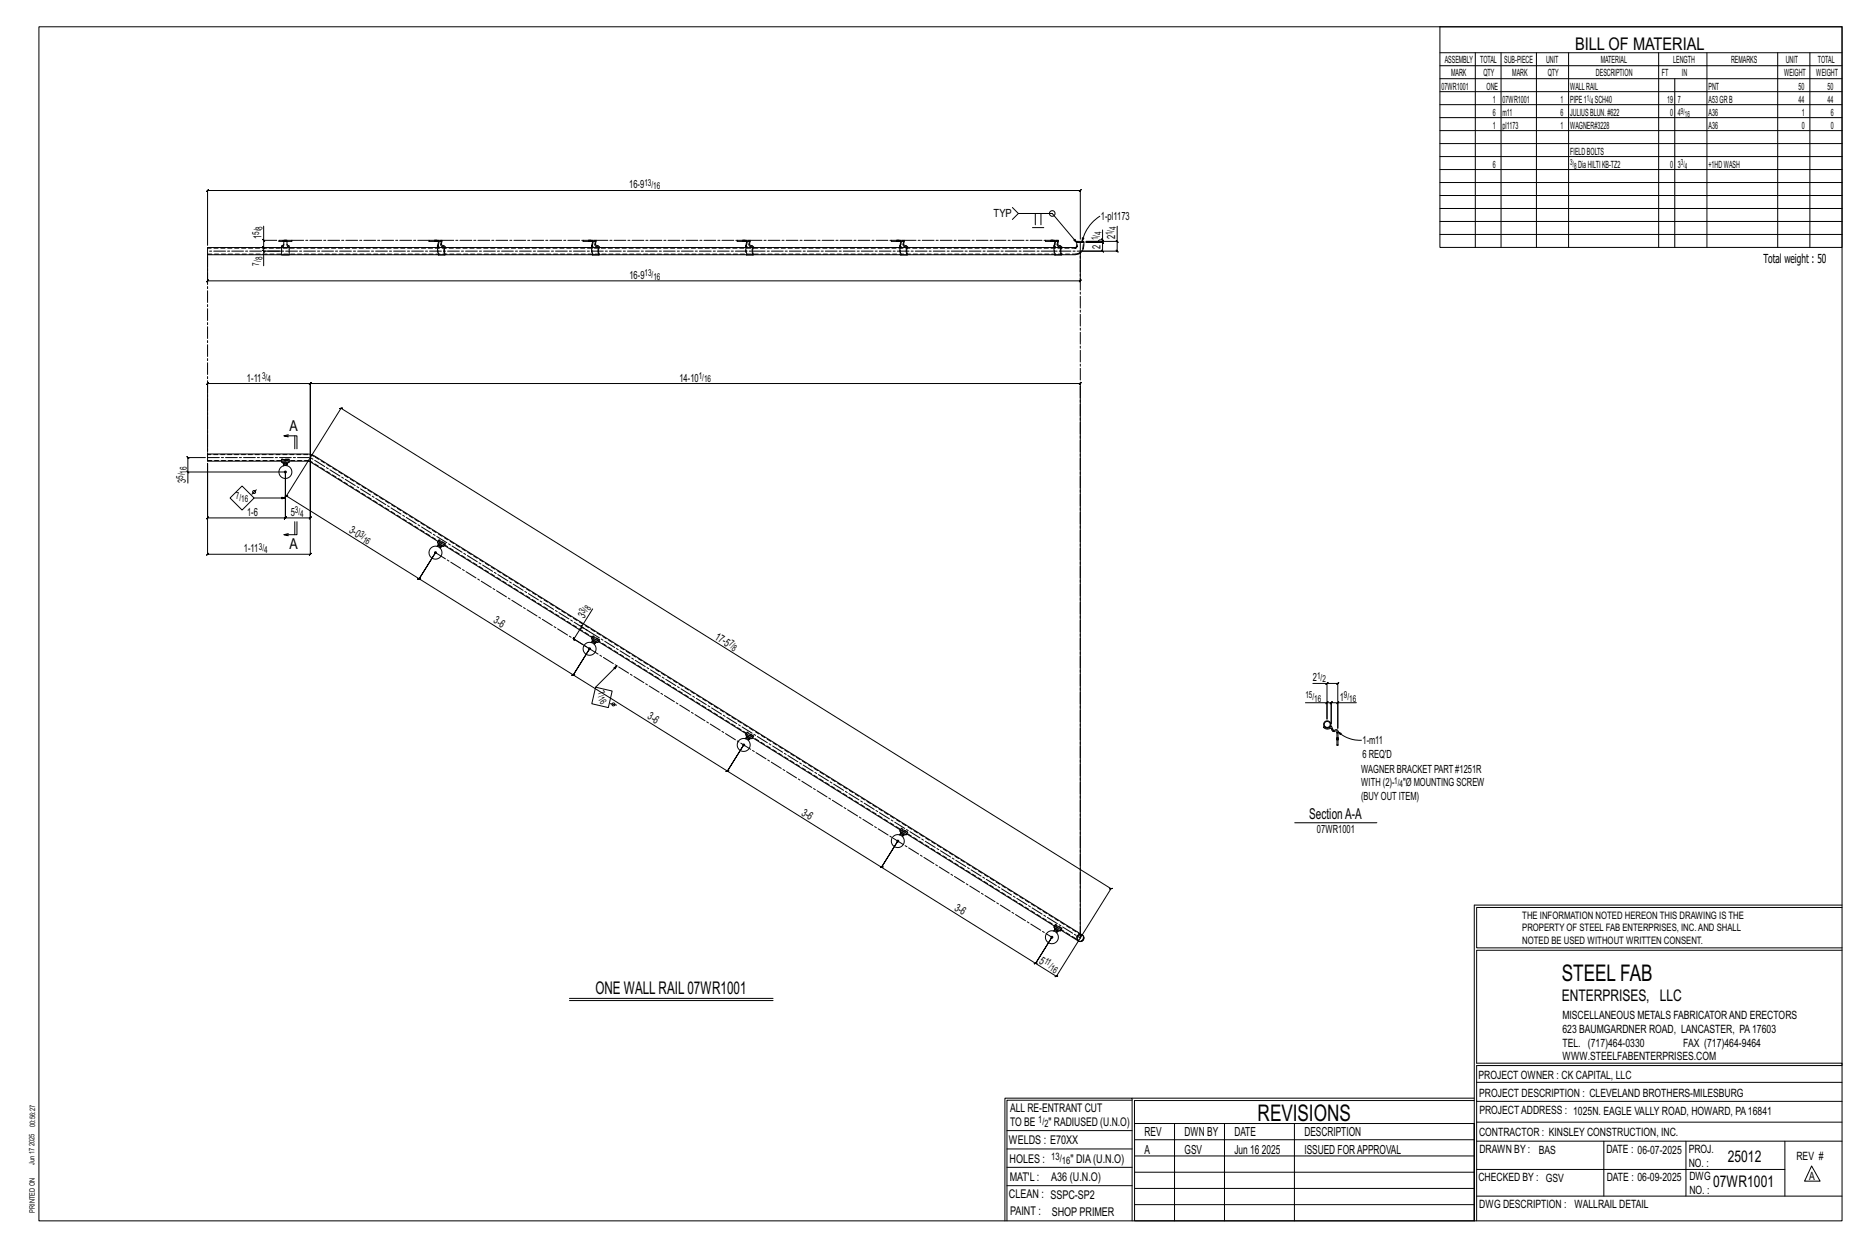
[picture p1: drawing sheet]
<svg xmlns="http://www.w3.org/2000/svg" width="914mm" height="610mm" viewBox="0 0 914 610" stroke-linecap="round" stroke-linejoin="round" font-family="sans-serif">
<g fill="none" stroke="#000" stroke-width=".49">
<path d="M19 13h883v584h-883zM705 13h197v108h-197zM705 26h197M705 32h197M705 39h197M722 26v95M735 26v95M752 26v95M768 26v95M812 26v95M820 39v82M836 26v95"/>
<path d="M870 26v95M886 26v95M705 45h197M705 51h197M705 58h197M705 64h197M705 70h197M705 77h197M705 83h197M705 89h197M705 96h197M129 117l1 1z"/>
<path d="M129 118v3l1 1-1-1h8h-8l1 1-1-1v2M129 111v7h6M139 118v2h-1v1M139 118h-2h2M139 118h1v2h2v1M139 118h.1M140 118h.1M140 118h3h-3M210 118h4h-4zM213 118h.1M214 118h.1M214 118v2"/>
<path d="M214 118h1v2M214 118h2v2l2 1M215 120h-1M216 118h.1M285 118h4h-4zM288 118h.1M289 118h.1M290 118v2M290 118h1v2l2 1M290 120v1M291 118h1M361 118h4h-4z"/>
<path d="M364 118h.1M365 118h.1M365 118v2M365 118h1l-1 2M365 118h2v2l2 1M365 120l1 1M367 118h.1M436 118h4h-4zM439 118h.1M440 118h.1M440 118l1 2M440 118h1v2"/>
<path d="M441 118h1v2l2 1M441 120h.1M442 118h1h-1M496 102l2 2h17l12 15M498 104l-2 3M505 111h6M507 104v6M510 104v6M512 118h4h-4zM514 118h.1M515 118h.1M516 118v2"/>
<path d="M516 118h1l-1 2M516 118h2v2l2 1M518 118h.1M527 119v2M527 119v-1h4v1M527 119h4M529 117v-24l-1 1 1-1h-427l-1 1 1-1v27M530 116l1 1-1 1zM531 119l-1 3M538 106a20 20 0 0 0-8 12M539 117l1 1zM540 117v2l-1-1 1 1h-8h8l-1-1 1 1v4l-1-1 1 1h-10h17l-1-1 1 1v-5"/>
<path d="M546 118l1 1zM547 111v7h-15h5l1-1h2v-4M705 102h197M705 108h197M705 115h197M129 122l1 1zM138 123h-9v7M138 125h4M214 120v1M214 120l1 1M215 125h.1M218 125h-3"/>
<path d="M290 125h.1M293 125h-3M365 120v1M365 125h1M369 125h-4M440 120l1 1M441 120v1M441 125h.1M444 125h-3M516 120v1M516 120l1 1M516 125h.1"/>
<path d="M520 125h-4M526 121h-424v4h424l3-2M529 124v13l-1 1 1-1h-427l-1 1 1-1v-11M166 200h2h-1l377 235h-1h2h-1l-27 43h1h-2h1l-10-7h1h-2h1l8-12-8 12h1h-2h1l-76-47h1h-1l8-12-8 12h1h-1l-75-47h1h-2h1l8-13-8 13h1h-2h1l-75-47h-1h1l8-13-8 13h-1h1l-76-47h1h-1l8-13-8 13h1h-1l-65-40 1-1-1 1 27-43zM141 214l-2-1h6v7M141 213h-2M144 213v7M91 230l1 1zM101 224h-9l-1-1 1 1v7M102 227v26l-1 1 1-1h38l-1 1 1-1v-22v22l-1 1 1-1h12l-1 1 1-1v-29v47l-1 1 1-1h-50l-1 1 1-1zM102 221v-33h-1l1-1v1h50h-1l1-1v1v36v-36h-1l1-1v1h377h-1l1-1v1v271M118 238l6 6-6 6-5-6z"/>
<path d="M125 240l-2 2M138 225h4v1h-4zM138 226h-36v-4h48l4 1 376 234a1.8 1.8 0 0 1 0 3 1.8 1.8 0 0 1-2 0l-9-5M138 226l1 1h1l2-1M139 227v1M140 231h-48v5M140 227v1M142 226h8h2l62 39M124 244h16M144 255v7M145 255v7h-6h2M141 261l-2 1"/>
<path d="M214 265v2M214 267h.1M214 267l2 1M215 264l3 2-1 1-3-2zM216 268h-1M217 267l-1 1M218 267l72 45M290 298l-5 9 4 2M285 306v1zM285 307l-4 6v-1v1l8 4M290 312v2M290 314h-1"/>
<path d="M290 314l1 1M290 311l3 2v1l-3-2zM291 315h.1M293 314l-2 1M293 314l72 45M292 336l8 2-2 8-8-2zM302 326l-10 10M643 334h7v18M650 334h5l-1 1 1-1v22v-12h9M650 334l-1 1zM299 344l3 1M365 359v2"/>
<path d="M366 358l3 2-1 1-3-2zM639 344h11v8M648 356a2.6 2.6 0 0 0 4 0l1 1M650 344h-1l1-1zM650 344h2h-1l1-1v1v10v-10h-1l1-1v1h3M650 356l2-1v2M652 357l1 1v-1M653 357a1.1 1.1 0 0 1 1 0 1.1 1.1 0 0 1 1 1M653 358h1M654 344l1-1zM654 358h1v7h-1zM655 358l2 1h-1z"/>
<path d="M655 358a16 16 0 0 0 11 4M365 361h.1M365 361l2 1M367 362h-1M368 361l-1 1M368 361l73 45M654 361h.1M654 362h.1M655 361h.1M655 362h.1M440 406l1 2M441 408h-1"/>
<path d="M441 408l1 1 2-1M441 405l3 2v1l-4-2zM442 409h.1M444 408l72 45M634 403h40M516 454v1l1 1 2-1M516 455h.1M517 452l3 2-1 1-3-1zM517 456h.1M530 458h.1M530 460h.1M531 459h.1"/>
<path d="M722 443v154M722 443h180M902 444h-179v20h179M528 461h.1M529 461h.1M902 465h-179v55h179v1h-179v76M279 488h99M279 490h99M554 538h-61v59M554 537h168M722 538h-167v13M723 539h179"/>
<path d="M723 530h179M493 553h61M555 550h167v47h-167zM555 558h167M575 550v47M599 550v47M634 550v47M723 549h179M723 558h179M785 558v27M825 558v27M874 558v27"/>
<path d="M493 571h61M493 562h61M555 573h167M555 566h167M723 572h151M887 570l4 8h-8zM492 597v-60h62v60M493 580h61M555 589h167M555 581h167M723 585h179"/>
<circle cx="515" cy="104" r="1.4"/>
<circle cx="140" cy="231" r="3"/>
<circle cx="124" cy="241" r=".7"/>
<circle cx="213" cy="270" r="3"/>
<circle cx="289" cy="317" r="3"/>
<circle cx="300" cy="345" r=".7"/>
<circle cx="650" cy="354" r="1.5"/>
<circle cx="650" cy="354" r="1.8"/>
<circle cx="364" cy="364" r="3"/>
<circle cx="439" cy="412" r="3"/>
<circle cx="515" cy="459" r="3"/>
</g>
<g fill="#000" stroke="#000" stroke-width=".49">
<circle cx="140" cy="231" r=".5"/>
<circle cx="213" cy="270" r=".5"/>
<circle cx="289" cy="317" r=".5"/>
<circle cx="364" cy="364" r=".5"/>
<circle cx="439" cy="412" r=".5"/>
<circle cx="515" cy="459" r=".5"/>
</g>
<g fill="none" stroke="#000" stroke-width=".49" stroke-dasharray="2 1.4">
<path d="M139 118h1M139 118h.1M140 118h.1M141 120v1M213 118h.1M213 118h1M214 118h.1M214 118h2M215 120v1M215 118h.1M216 120v1M216 118v2"/>
<path d="M288 118h.1M288 118h1zM289 118h.1M290 118h1M290 120v1M291 118h.1M291 120l1 1M292 118l-1 2M364 118h.1M364 118h1M365 118h.1M365 118h-1"/>
<path d="M365 118h2M365 120v1M366 118h.1M367 120v1M367 118v2M439 118h.1M439 118h1M440 118h.1M441 118h1M441 120v1M442 118h.1M442 120l1 1"/>
<path d="M442 118v2M514 118h.1M515 118h.1M516 118h.1M516 118h2M516 120v1M517 118h.1M517 120l1 1M518 118v2M102 124h424M138 121h.1M138 121v2"/>
<path d="M138 124v1M138 123v1M138 121h1M139 121h.1M139 121v-1M141 121h1M142 122v-1M142 121h.1M142 125v-1M142 124v-1M142 123v-1M214 121h.1"/>
<path d="M214 121v3M214 124l1 1M214 121h1M215 121l-1-1M215 125v-1M215 124v-3M215 121h.1M216 121h1M217 124h1M217 121v3M217 121v-1M218 123v-2"/>
<path d="M218 124v1M218 121h.1M218 125v-1M218 124v-1M290 121h.1M290 121v3M290 124v1M290 121v-1M290 125v-1M290 124v-3M292 121h1M293 124h.1"/>
<path d="M293 121v3M293 121v-1M293 123v-2M293 124v1M293 121h.1M293 125v-1M293 124v-1M365 121h.1M365 121v3M365 124v1M365 121v-1M366 125v-1"/>
<path d="M366 124v-3M366 121h.1M367 121h1M368 124h.1M368 121v3M368 121v-1M368 123l1-2M368 124l1 1M369 121h.1M369 125v-1M369 124l-1-1M440 121h1"/>
<path d="M441 121v3M441 124v1M441 121h.1M441 121v-1M441 125v-1M441 124v-3M443 121h1M444 124h.1M444 121v3M444 121v-1M444 123v-2M444 124v1"/>
<path d="M444 121h.1M444 125v-1M444 124v-1M516 121h.1M516 121v3M516 124v1M516 121v-1M516 125l1-1M517 124l-1-3M517 121h-1M518 121h1M519 124h.1"/>
<path d="M519 121v3M519 121v-1M519 123l1-2M519 124v1M520 121h.1M520 125v-1M520 124l-1-1M526 121h-424M526 121h1M526 124h2M527 121h.1M527 121h-1"/>
<path d="M527 121v-2M528 124l2-2M530 122v-3M530 122l-1 1M102 225h49M138 226h4M139 227h.1M139 227h1M139 226v1M140 227l-1-1M141 227h-1M142 225h-4"/>
<path d="M151 225l377 235M154 223l-4-1h-48M214 267l1-1M214 265l4 2M215 267h1M215 266h.1M216 267l-1-1M216 267v1M218 267l-4-2M218 266l-3-2M290 314v-1M290 312l3 2"/>
<path d="M290 314h1M290 313v1M291 314l-1-1M292 314l-1 1M293 314l-3-2M293 313l-3-2M365 359l3 2M650 356h-2M652 357h.1M654 358h1M655 358h-1M655 359h-1"/>
<path d="M365 361v-1M365 361l2 1M366 361h1M366 360v1M367 361l-1-1M367 361v1M368 361l-3-2M369 360l-3-2M654 361h1zM654 361h1M654 361h.1M654 362h.1"/>
<path d="M654 362h1M654 361l1 1M654 364h1M655 361h-1M655 361h.1M655 361v1M441 408v-1M441 406l3 2M441 408l1 1M441 408h1M441 407v1M442 408l-1-1"/>
<path d="M442 409h.1M444 408l-3-2M444 407l-3-2M516 455h.1M516 453l3 2M516 455l2 1M517 454l-1 1M518 455l-1-1M518 456h-1M519 455l-3-2M520 454l-3-2M527 458v2"/>
<path d="M527 460h1M527 460l1 1M527 458h.1M528 458a1.5 1.5 0 0 1 2 0 1.5 1.5 0 0 1 0 2 1.5 1.5 0 0 1-2 0M529 457l-2 1M529 457l-2 1v2M530 458l-376-235M530 457h-1M530 458l-1-1M530 458h.1M530 460l1-1M531 459l-1-1"/>
<path d="M528 460l-1-1 1-1M528 461h1M529 461h.1M529 461l1-1M530 460h.1"/>
</g>
<path d="M143 118h67M216 118h69M292 118h69M367 118h69M443 118h69M529 119v4h-427M102 125v97M102 224h50l377 235M213 270l302 189M529 459v-336" fill="none" stroke="#000" stroke-width=".49" stroke-dasharray="5.8 1 1 1"/>
<g font-size="11.2">
<text x="764" y="480">STEEL FAB</text>
<text x="616" y="548">REVISIONS</text>
</g>
<g font-size="8.6">
<text x="771" y="24">BILL OF MATERIAL</text>
<text x="291" y="486">ONE WALLRAIL07WR1001</text>
</g>
<g font-size="7.9">
<text x="765" y="490">ENTERPRISES, LLC</text>
<text x="846" y="569">25012</text>
<text x="839" y="581">07WR1001</text>
</g>
<g font-size="7.3">
<text x="142" y="211">A</text>
<text x="142" y="269">A</text>
<text x="641" y="401">SectionA-A</text>
</g>
<g font-size="6.1">
<text x="863" y="129">Total weight : 50</text>
<text x="560" y="556">REV</text>
<text x="580" y="556">DWN BY</text>
<text x="604" y="556">DATE</text>
<text x="639" y="556">DESCRIPTION</text>
<text x="560" y="564">A</text>
<text x="580" y="564">GSV</text>
<text x="604" y="564">Jun 16</text>
<text x="618" y="564">2025</text>
<text x="639" y="564">ISSUED FORAPPROVAL</text>
</g>
<g font-size="5.9">
<text x="494" y="560">WELDS : E70XX</text>
<text x="494" y="569">HOLES :</text>
<text x="524" y="569">&quot; DIA(U.N.O)</text>
<text x="494" y="578">MAT'L :</text>
<text x="515" y="578">A36 (U.N.O)</text>
<text x="494" y="586">CLEAN : SSPC-SP2</text>
<text x="495" y="595">PAINT :</text>
<text x="515" y="595">SHOP PRIMER</text>
</g>
<g font-size="5.8">
<text x="494" y="544">ALL RE-ENTRANT CUT</text>
<text x="494" y="551">TO BE</text>
<text x="513" y="551">&quot; RADIUSED (U.N.O)</text>
</g>
<g font-size="5.6">
<text x="765" y="499">MISCELLANEOUS METALS FABRICATORAND ERECTORS</text>
<text x="765" y="505">623 BAUMGARDNER ROAD, LANCASTER, PA17603</text>
<text x="765" y="512">TEL. (717)464-0330</text>
<text x="824" y="512">FAX (717)464-9464</text>
<text x="765" y="519">WWW.STEELFABENTERPRISES.COM</text>
<text x="724" y="528">PROJECT OWNER : CK CAPITAL, LLC</text>
<text x="724" y="537">PROJECT DESCRIPTION : CLEVELAND BROTHERS-MILESBURG</text>
<text x="724" y="545">PROJECTADDRESS : 1025N. EAGLE VALLY ROAD, HOWARD, PA16841</text>
<text x="724" y="556">CONTRACTOR : KINSLEY CONSTRUCTION, INC.</text>
<text x="724" y="564">DRAWN BY :</text>
<text x="753" y="564">BAS</text>
<text x="786" y="564">DATE : 06-07-2025</text>
<text x="827" y="564">PROJ.</text>
<text x="879" y="568">REV #</text>
<text x="827" y="571">NO. :</text>
<text x="724" y="578">CHECKED BY : GSV</text>
<text x="787" y="578">DATE : 06-09-2025</text>
<text x="827" y="578">DWG</text>
<text x="886" y="578">A</text>
<text x="827" y="584">NO. :</text>
<text x="724" y="591">DWG DESCRIPTION : WALLRAIL DETAIL</text>
</g>
<g font-size="5.5">
<text x="308" y="92">16-9</text>
<text x="486" y="106">TYP</text>
<text x="539" y="108">1-pl1173</text>
<text x="128" y="117" transform="rotate(-90 128 117)">1</text>
<text x="546" y="117" transform="rotate(-90 546 117)">2</text>
<text x="539" y="122" transform="rotate(-90 539 122)">2</text>
<text x="308" y="136">16-9</text>
<text x="121" y="187">1-11</text>
<text x="333" y="187">14-10</text>
<text x="91" y="236" transform="rotate(-90 91 236)">3</text>
<text x="121" y="252">1-6</text>
<text x="142" y="252">5</text>
<text x="171" y="260" transform="rotate(32 171 260)">3-0</text>
<text x="119" y="270">1-11</text>
<text x="241" y="304" transform="rotate(32 241 304)">3-6</text>
<text x="286" y="303" transform="rotate(-58 286 303)">3</text>
<text x="350" y="313" transform="rotate(32 350 313)">17-5</text>
<text x="643" y="333">2</text>
<text x="656" y="343">1</text>
<text x="317" y="351" transform="rotate(32 317 351)">3-6</text>
<text x="667" y="364">1-m11</text>
<text x="667" y="371">6 REQ'D</text>
<text x="666" y="378">WAGNER BRACKET PART #1251R</text>
<text x="666" y="385">WITH (2)-</text>
<text x="687" y="385">&quot;Ø MOUNTING SCREW</text>
<text x="666" y="391">(BUYOUT ITEM)</text>
<text x="392" y="399" transform="rotate(32 392 399)">3-6</text>
<text x="645" y="407">07WR1001</text>
<text x="467" y="445" transform="rotate(32 467 445)">3-6</text>
<text x="508" y="471" transform="rotate(32 508 471)">5</text>
</g>
<g font-size="5">
<text x="745" y="450">THE INFORMATION NOTED HEREON THIS DRAWING IS THE</text>
<text x="745" y="456">PROPERTY OF STEEL FAB ENTERPRISES, INC.AND SHALL</text>
<text x="745" y="462">NOTED BE USED WITHOUT WRITTEN CONSENT.</text>
<text x="508" y="550">1/</text>
<text x="511" y="551">2</text>
<text x="515" y="568">13/</text>
<text x="520" y="570">16</text>
</g>
<g font-size="4.9">
<text x="707" y="31">ASSEMBLY</text>
<text x="725" y="31">TOTAL</text>
<text x="736" y="31">SUB-PIECE</text>
<text x="757" y="31">UNIT</text>
<text x="784" y="31">MATERIAL</text>
<text x="819" y="31">LENGTH</text>
<text x="847" y="31">REMARKS</text>
<text x="874" y="31">UNIT</text>
<text x="890" y="31">TOTAL</text>
<text x="710" y="37">MARK</text>
<text x="726" y="37">QTY</text>
<text x="740" y="37">MARK</text>
<text x="758" y="37">QTY</text>
<text x="781" y="37">DESCRIPTION</text>
<text x="814" y="37">FT</text>
<text x="823" y="37">IN</text>
<text x="873" y="37">WEIGHT</text>
<text x="889" y="37">WEIGHT</text>
<text x="706" y="44">07WR1001</text>
<text x="728" y="44">ONE</text>
<text x="769" y="44">WALLRAIL</text>
<text x="836" y="44">PNT</text>
<text x="880" y="44">50</text>
<text x="895" y="44">50</text>
<text x="731" y="50">1</text>
<text x="736" y="50">07WR1001</text>
<text x="764" y="50">1</text>
<text x="769" y="50">PIPE1</text>
<text x="781" y="50">SCH40</text>
<text x="816" y="50">19</text>
<text x="821" y="50">7</text>
<text x="836" y="50">A53GRB</text>
<text x="880" y="50">44</text>
<text x="895" y="50">44</text>
<text x="731" y="57">6</text>
<text x="736" y="57">m11</text>
<text x="764" y="57">6</text>
<text x="769" y="57">JULIUSBLUN.#622</text>
<text x="818" y="57">0</text>
<text x="821" y="57">4</text>
<text x="836" y="57">A36</text>
<text x="882" y="57">1</text>
<text x="896" y="57">6</text>
<text x="731" y="63">1</text>
<text x="736" y="63">pl1173</text>
<text x="764" y="63">1</text>
<text x="769" y="63">WAGNER#3228</text>
<text x="836" y="63">A36</text>
<text x="882" y="63">0</text>
<text x="896" y="63">0</text>
<text x="769" y="76">FIELDBOLTS</text>
<text x="731" y="82">6</text>
<text x="772" y="82">DiaHILTIKB-TZ2</text>
<text x="818" y="82">0</text>
<text x="821" y="82">3</text>
<text x="836" y="82">+1HDWASH</text>
</g>
<g font-size="4.7">
<text x="315" y="91">13/</text>
<text x="320" y="93">16</text>
<text x="128" y="112" transform="rotate(-90 128 112)">8</text>
<text x="546" y="112" transform="rotate(-90 546 112)">4</text>
<text x="127" y="115" transform="rotate(-90 127 115)">5/</text>
<text x="537" y="118" transform="rotate(-90 537 118)">1/</text>
<text x="539" y="115" transform="rotate(-90 539 115)">4</text>
<text x="545" y="115" transform="rotate(-90 545 115)">1/</text>
<text x="127" y="130" transform="rotate(-90 127 130)">7/</text>
<text x="128" y="127" transform="rotate(-90 128 127)">8</text>
<text x="315" y="135">13/</text>
<text x="320" y="137">16</text>
<text x="128" y="185">3/</text>
<text x="342" y="185">1/</text>
<text x="131" y="187">4</text>
<text x="345" y="187">16</text>
<text x="91" y="232" transform="rotate(-90 91 232)">16</text>
<text x="90" y="234" transform="rotate(-90 90 234)">5/</text>
<text x="115" y="244">7/</text>
<text x="118" y="246">16</text>
<text x="144" y="251">3/</text>
<text x="147" y="253">4</text>
<text x="176" y="262" transform="rotate(32 176 262)">3/</text>
<text x="127" y="269">3/</text>
<text x="177" y="265" transform="rotate(32 177 265)">16</text>
<text x="129" y="271">4</text>
<text x="289" y="299" transform="rotate(-58 289 299)">8</text>
<text x="286" y="300" transform="rotate(-58 286 300)">3/</text>
<text x="357" y="315" transform="rotate(32 357 315)">7/</text>
<text x="358" y="318" transform="rotate(32 358 318)">8</text>
<text x="645" y="332">1/</text>
<text x="647" y="334">2</text>
<text x="293" y="342" transform="rotate(58 293 342)">16</text>
<text x="293" y="339" transform="rotate(58 293 339)">7/</text>
<text x="639" y="342">15/</text>
<text x="658" y="342">9/</text>
<text x="643" y="343">16</text>
<text x="660" y="343">16</text>
<text x="682" y="384">1/</text>
<text x="685" y="385">4</text>
<text x="511" y="471" transform="rotate(32 511 471)">11/</text>
<text x="514" y="475" transform="rotate(32 514 475)">16</text>
</g>
<g font-size="4.2">
<text x="777" y="49">1/</text>
<text x="779" y="51">4</text>
<text x="823" y="56">9/</text>
<text x="825" y="57">16</text>
<text x="769" y="81">3/</text>
<text x="770" y="82">8</text>
<text x="823" y="81">3/</text>
<text x="825" y="82">4</text>
</g>
<g font-size="3.7">
<text x="17" y="551" transform="rotate(-90 17 551)">00:56:27</text>
<text x="17" y="561" transform="rotate(-90 17 561)">2025</text>
<text x="17" y="570" transform="rotate(-90 17 570)">Jun 17</text>
<text x="17" y="593" transform="rotate(-90 17 593)">PRINTED ON</text>
</g>
</svg>
